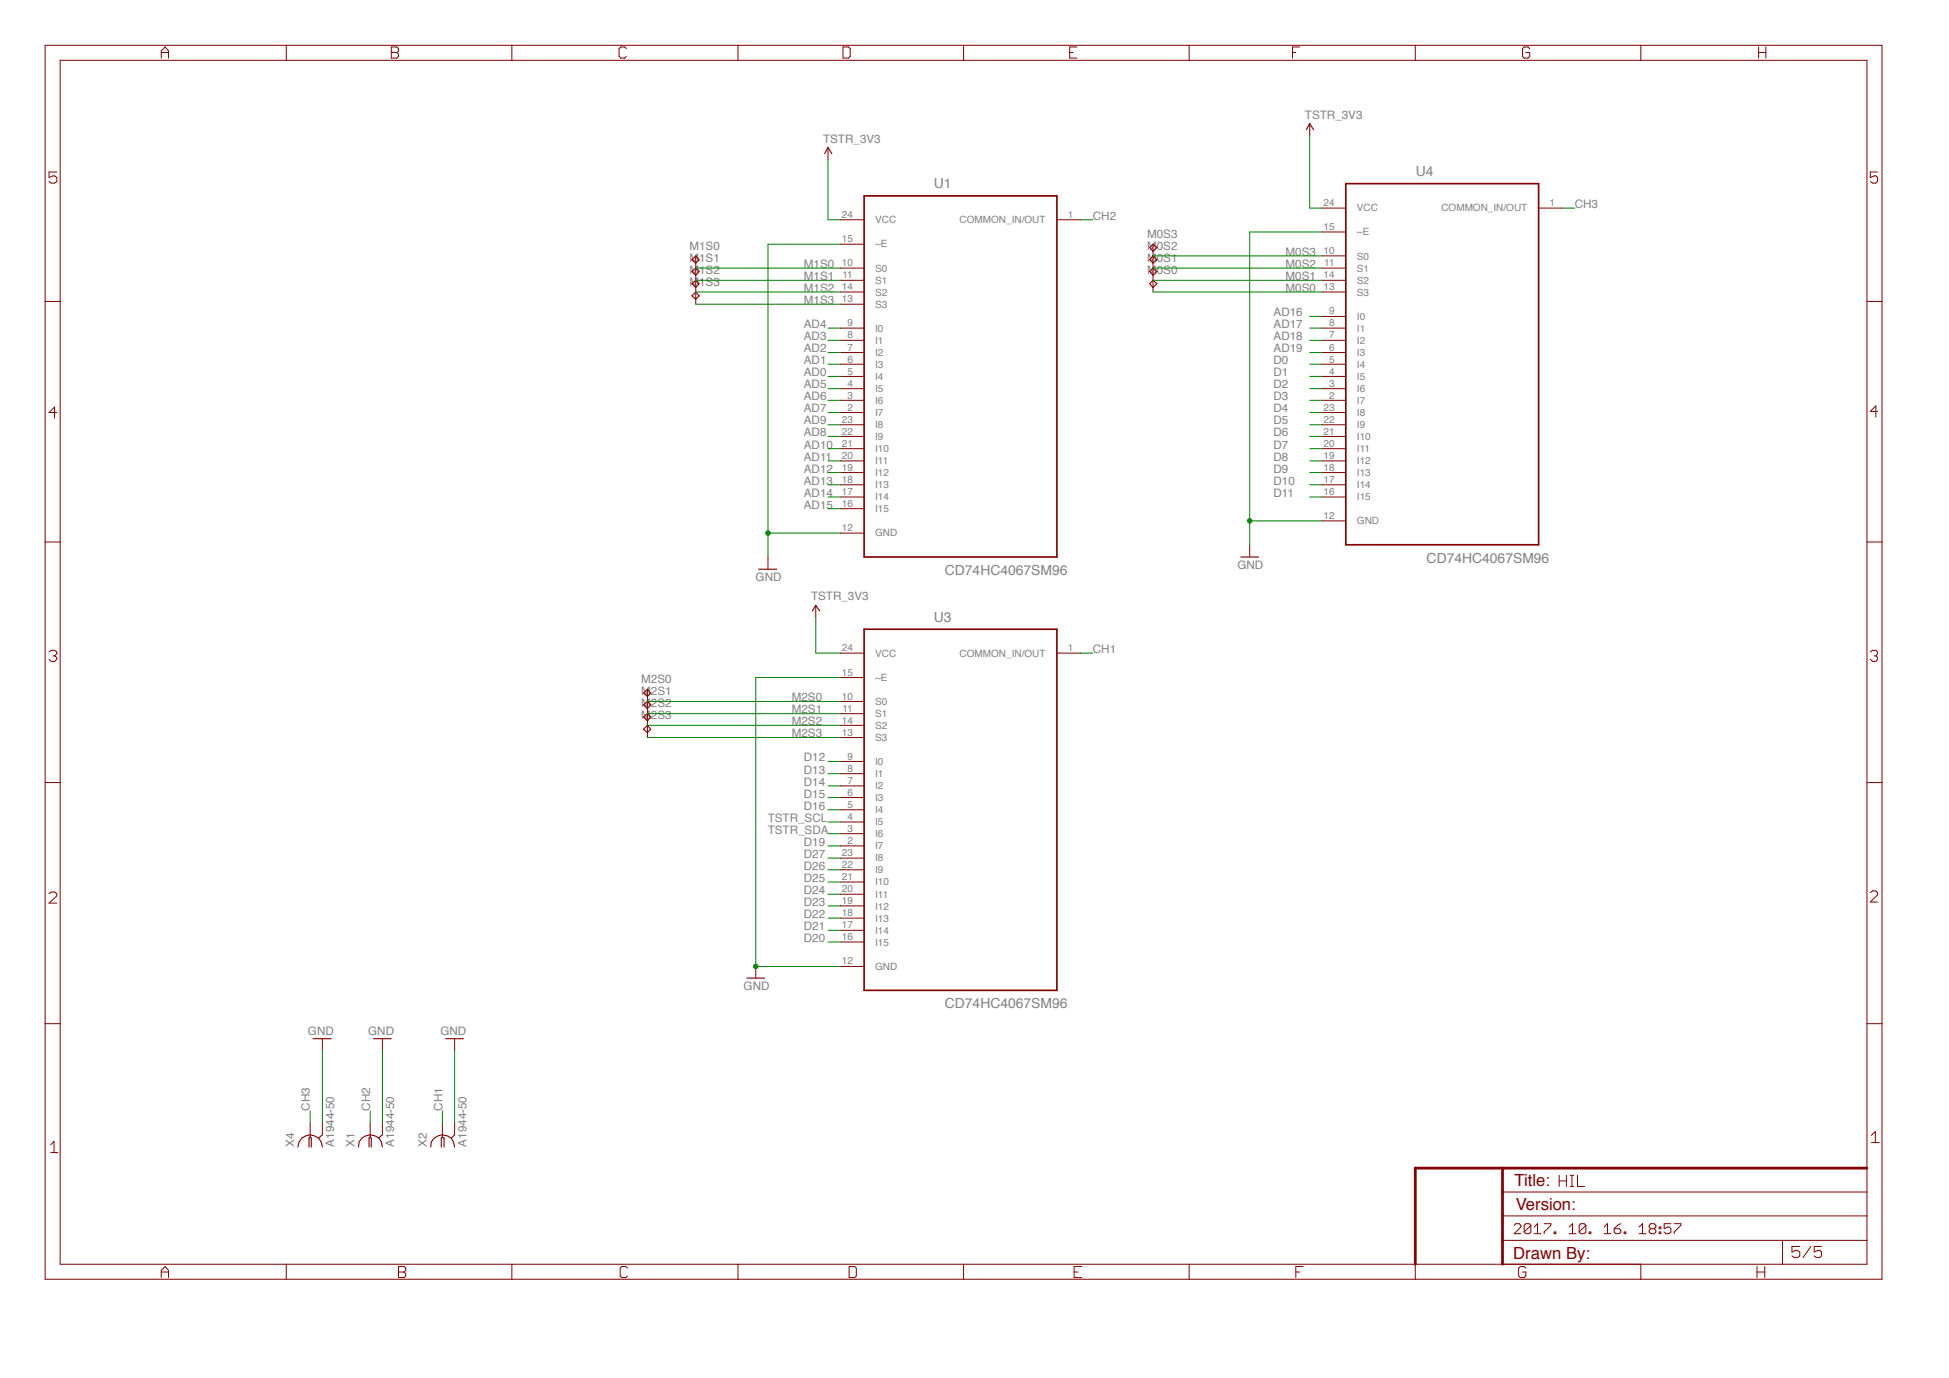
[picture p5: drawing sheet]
<svg xmlns="http://www.w3.org/2000/svg" width="297mm" height="210mm" viewBox="0 0 297 210" stroke-linecap="round" stroke-linejoin="round" font-family="sans-serif">
<g fill="none" stroke="#820000" stroke-width=".15">
<path d="M6.9 6.9h279.9v188.1h-279.9zM9.2 9.2h275.3v183.5h-275.3zM24.6 8.9v-1.1l.6-.6 .5 .6v1.1M24.6 8h1.1M43.6 6.9v2.3M59.6 7.2h.9l.2 .2v.4l-.2 .2 .2 .3v.3l-.2 .3h-.9zM59.6 8h.9M78 6.9v2.3M95.4 7.4l-.2-.2h-.6l-.3 .2v1.2l.3 .3h.6l.2-.3M112.5 6.9v2.3M128.5 7.2h.8l.3 .2v1.2l-.3 .3h-.8zM146.8 6.9v2.3"/>
<path d="M163 8h.5M164.1 7.2h-1.1v1.7h1.1M181.2 6.9v2.3M197 8h.5M198.1 7.2h-1.1v1.7M199.6 18.8v1.9M215.7 6.9v2.3M233.1 7.4l-.2-.2h-.6l-.3 .2v1.2l.3 .3h.6l.2-.3v-.6h-.6M250 6.9v2.3M268 7.2v1.7M268 8h1.1M269.1 7.2v1.7"/>
<path d="M8.7 26.2h-1.2v.9l.8-.3 .4 .3v.5l-.4 .3h-.5l-.3-.3M106 39v7.4M126.2 22.5v1.8M128 33.5h3.7M128 37.2h3.7M161.1 33.5h3.6M175.7 37.2v7.3M201.4 31.7h3.7M201.4 35.4h3.7M201.4 39h3.7M234.5 31.7h3.7M286.1 26.2h-1.1v.9l.6-.3h.3l.2 .3v.5l-.2 .3h-.6l-.3-.3"/>
<path d="M6.9 45.9h2.3M128 40.9h3.7M128 42.7h3.7M128 44.5h3.7M128 46.4h3.7M128 50h3.7M128 51.9h3.7M128 53.7h3.7M128 55.5h3.7M128 57.4h3.7M128 59.2h3.7M201.4 40.9h3.7"/>
<path d="M201.4 42.7h3.7M201.4 44.5h3.7M201.4 50h3.7M201.4 51.9h3.7M201.4 53.7h3.7M201.4 55.5h3.7M201.4 57.4h3.7M201.4 59.2h3.7M201.4 48.2h3.7M284.5 45.9h2.3M8.7 62.9h-1.2l.8-.9v1.7M128 62.9h3.7"/>
<path d="M128 61h3.7M128 64.7h3.7M128 66.5h3.7M128 68.4h3.7M128 70.2h3.7M128 72h3.7M128 73.9h3.7M128 75.7h3.7M128 77.5h3.7M201.4 62.9h3.7M201.4 61h3.7M201.4 64.7h3.7"/>
<path d="M201.4 66.5h3.7M201.4 68.4h3.7M201.4 70.2h3.7M201.4 72h3.7M201.4 73.9h3.7M201.4 75.7h3.7M201.4 79.4h3.7M286.1 62.7h-1.1l.9-.8v1.6M6.9 82.6h2.3M7.5 99.4l.3-.3h.5l.4 .3v.2l-.4 .4M8.1 100h.2M8.3 100l.4 .2v.3l-.4 .3h-.5l-.3-.3"/>
<path d="M117 84.9v1.8M124.3 92.2v1.8M128 81.2h3.7M128 99.5h3.7M161.1 99.5h3.6M190.4 83v1.9M284.5 82.6h2.3M285 99.4l.3-.3h.6l.2 .3v.2l-.2 .4M285.6 100h.3M285.9 100l.2 .2v.3l-.2 .3h-.6l-.3-.3M6.9 119.3h2.3M98.7 105v7.4"/>
<path d="M128 103.3h3.7M128 106.9h3.7M128 108.8h3.7M128 110.5h3.7M128 112.4h3.7M128 116h3.7M128 117.9h3.7M128 119.8h3.7M284.5 119.3h2.3M7.5 136.2l.3-.3h.5l.4 .3v.3l-1.2 1.1h1.2M128 121.5h3.7M128 123.4h3.7"/>
<path d="M128 125.3h3.7M128 127h3.7M128 128.9h3.7M128 130.8h3.7M128 132.6h3.7M128 134.4h3.7M128 136.3h3.7M128 138.1h3.7M128 139.9h3.7M285 136l.3-.2h.6l.2 .2v.4l-1.1 1.1h1.1M6.9 156h2.3M49.1 158.3v1.8"/>
<path d="M58.3 158.3v1.8M69.3 158.3v1.8M115.2 147.3v1.8M128 141.8h3.7M128 143.6h3.7M128 147.3h3.7M284.5 156h2.3M7.7 174.5l.5-.5v1.6M7.7 175.6h1.1M47.3 171.1v2.2M49.1 171.1v1.8M56.4 171.1v2.2"/>
<path d="M58.3 171.1v1.8M67.4 171.1v2.2M69.3 171.1v1.8M237.6 179.1v1.7M237.6 180h1.1M238.7 179.1v1.7M239.3 179.1h.5M239.5 179.1v1.7M240.4 179.1v1.7h1.1M285.2 173l.6-.6v1.7M285.2 174.1h1.2M24.6 194.7v-1.1l.6-.6 .5 .6v1.1"/>
<path d="M24.6 193.8h1.1M43.6 192.7v2.3M60.7 193.8h.9M60.7 193h.9l.2 .3v.3l-.2 .2 .2 .3v.3l-.2 .3h-.9zM78 192.7v2.3M95.6 193.3l-.2-.3h-.6l-.3 .3v1.1l.3 .3h.6l.2-.3M112.5 192.7v2.3M129.4 193h.8l.3 .3v1.1l-.3 .3h-.8zM146.8 192.7v2.3M163.7 193.8h.6M164.9 193h-1.2v1.7h1.2M181.2 192.7v2.3"/>
<path d="M197.5 193.8h.6M198.6 193h-1.1v1.7M215.7 192.7v2.3M229 189h55.5M229 185.3h55.5M229 181.7h55.5M230.7 186.7l.3-.2h.5l.3 .2v.3l-1.1 1h1.1M232.5 193.3l-.2-.3h-.6l-.3 .3v1.1l.3 .3h.6l.2-.3v-.6h-.5M233.3 186.7v1.1l-.3 .2h-.5l-.2-.2M233.3 186.7l-.3-.2h-.5l-.2 .2v1.1M233.3 186.7l-1 1.1M233.8 188h1"/>
<path d="M233.8 187l.5-.5v1.5M235.3 186.5h1v.2l-1 1.1v.2M236.8 187.8h.3v.2h-.3zM239.1 188h1M239.1 187l.5-.5v1.5M239.3 180.8h.5M241.7 186.7v1.1l-.3 .2h-.5l-.3-.2M241.7 186.7l-.3-.2h-.5l-.3 .2v1.1M241.7 186.7l-1.1 1.1M242.2 187.8h.2v.2h-.2zM244.5 188h1M244.5 187l.5-.5v1.5"/>
<path d="M246 187.2h.7l.3 .3v.3l-.3 .2h-.5l-.2-.2zM247 186.5l-.5 .2-.5 .5M247.5 187.8h.3v.2h-.3zM249.8 188h1M249.8 187l.5-.5v1.5M250 192.7v2.3M251.6 187.2l-.3 .3v.3l.3 .2h.5l.2-.2v-.3l-.2-.3M251.6 187.2l-.3-.2v-.3l.3-.2h.5l.2 .2v.3l-.2 .2M251.6 187.2h.5M252.8 187.8h.3v.2h-.3zM252.8 187h.3v.2h-.3zM254.6 186.5h-1v.7l.5-.2h.3l.2 .2v.6l-.2 .2h-.5l-.3-.2"/>
<path d="M255.1 186.5h1v.2l-1 1.1v.2M267.7 193.8h1.2M267.7 193v1.7M268.9 193v1.7M271.6 189v3.7M274.3 190h-1.2v.8l.6-.3h.2l.4 .3v.6l-.4 .2h-.5l-.3-.2M275.9 190l-1.1 1.6M277.6 190h-1.1v.8l.6-.3h.2l.3 .3v.6l-.3 .2h-.5l-.3-.2"/>
</g>
<path d="M229 178v14.7M284.5 178h-68.8v14.7" fill="none" stroke="#820000" stroke-width=".42"/>
<path d="M131.7 29.9h29.4v55h-29.4zM205.1 28h29.4v55h-29.4zM131.7 95.9h29.4v55h-29.4z" fill="none" stroke="#820000" stroke-width=".25"/>
<g fill="none" stroke="#820000" stroke-width=".17">
<path d="M199.1 19.8l.5-1 .6 1M105.4 39.6l.6-.6 .5 .6-.5 .5zM125.7 23.4l.5-.9 .6 .9M175.2 37.7l.5-.5 .6 .5-.6 .6zM175.7 39l.6 .6-.6 .5-.5-.5zM105.4 41.4l.6-.5 .5 .5-.5 .6zM105.4 43.2l.6-.5 .5 .5-.5 .6zM105.4 45.1l.6-.6 .5 .6-.5 .5zM175.2 41.4l.5-.5 .6 .5-.6 .6zM175.7 42.7l.6 .5-.6 .6-.5-.6zM115.6 86.7h2.8M123.8 93.1l.5-.9 .6 .9"/>
<path d="M189.1 84.9h2.7M98.1 105.6l.6-.6 .5 .6-.5 .5zM98.1 107.4l.6-.5 .5 .5-.5 .6zM98.1 109.3l.6-.5 .5 .5-.5 .6zM98.1 111.1l.6-.6 .5 .6-.5 .5zM47.7 158.3h2.8M56.9 158.3h2.7M67.9 158.3h2.7M113.8 149.1h2.7M45.4 174.8a1.86 1.86 0 0 1 1.9-1.9 1.86 1.86 0 0 1 1.8 1.9M47.1 174.8v-1.4l.2-.1 .1 .1v1.4M49.1 172.9l-.6 .5"/>
<path d="M54.6 174.8a1.82 1.82 0 0 1 1.9-1.9 1.82 1.82 0 0 1 1.8 1.9M56.2 174.8v-1.4l.2-.1 .2 .1v1.4M58.3 172.9l-.6 .5M65.6 174.8a1.82 1.82 0 0 1 1.9-1.9 1.82 1.82 0 0 1 1.8 1.9M67.2 174.8v-1.4l.2-.1 .3 .1v1.4M69.3 172.9l-.5 .5"/>
</g>
<path d="M126.2 24.3v9.2h1.8M199.6 20.7v11h1.8M124.3 94v5.5h3.7M128 103.3h-12.8v44h12.8M58.3 160.1v11M69.3 160.1v11" fill="none" stroke="#008100" stroke-width=".15"/>
<circle cx="115.1" cy="147.3" r=".34" fill="#008100"/>
<g fill="none" stroke="#008100" stroke-width=".15">
<path d="M128 37.2h-11v47.7M117 81.2h11"/>
<circle cx="115.2" cy="147.3" r=".34"/>
</g>
<circle cx="117" cy="81.2" r=".34" fill="#008100"/>
<g fill="none" stroke="#008100" stroke-width=".15">
<path d="M201.4 35.4h-11v47.6M190.4 79.4h11"/>
<circle cx="117" cy="81.2" r=".34"/>
</g>
<circle cx="190.4" cy="79.4" r=".34" fill="#008100"/>
<g fill="none" stroke="#008100" stroke-width=".15">
<path d="M164.7 33.5h1.9M175.7 39h25.7M238.2 31.7h1.8M106 40.9h22M106 42.7h22M106 44.5h22M106 46.4h22M126.2 53.7h1.8M126.2 51.9h1.8M126.2 50h1.8M126.2 55.5h1.8M126.2 57.4h1.8"/>
<path d="M126.2 59.2h1.8M175.7 40.9h25.7M175.7 42.7h25.7M175.7 44.5h25.7M199.6 53.7h1.8M199.6 51.9h1.8M199.6 50h1.8M199.6 55.5h1.8M199.6 57.4h1.8M199.6 59.2h1.8M199.6 48.2h1.8M126.2 62.9h1.8"/>
<path d="M126.2 64.7h1.8M126.2 68.4h1.8M126.2 70.2h1.8M126.2 72h1.8M126.2 73.9h1.8M126.2 75.7h1.8M126.2 77.5h1.8M126.2 61h1.8M126.2 66.5h1.8M199.6 62.9h1.8M199.6 64.7h1.8M199.6 68.4h1.8"/>
<path d="M199.6 70.2h1.8M199.6 72h1.8M199.6 73.9h1.8M199.6 75.7h1.8M199.6 61h1.8M199.6 66.5h1.8M164.7 99.5h1.9M98.7 106.9h29.3M98.7 108.8h29.3M98.7 110.5h29.3M98.7 112.4h29.3M126.2 116h1.8"/>
<path d="M126.2 117.9h1.8M126.2 119.8h1.8M126.2 121.5h1.8M126.2 123.4h1.8M126.2 125.3h1.8M126.2 127h1.8M126.2 128.9h1.8M126.2 139.9h1.8M126.2 138.1h1.8M126.2 136.3h1.8M126.2 134.4h1.8M126.2 132.6h1.8"/>
<path d="M126.2 130.8h1.8M126.2 143.6h1.8M126.2 141.8h1.8M47.3 169.3v1.8M49.1 160.1v11M56.4 169.3v1.8M67.4 169.3v1.8"/>
<circle cx="190.4" cy="79.4" r=".34"/>
</g>
<g font-size="2.5" fill="#820000">
<text x="230.8" y="180.8">Title:</text>
<text x="231" y="184.5">Version:</text>
<text x="230.6" y="191.8">Drawn By:</text>
</g>
<g font-size="2.1" fill="#808080">
<text x="142.3" y="28.7">U1</text>
<text x="215.7" y="26.9">U4</text>
<text x="144" y="87.6">CD74HC4067SM96</text>
<text x="217.4" y="85.8">CD74HC4067SM96</text>
<text x="142.3" y="94.7">U3</text>
<text x="144" y="153.6">CD74HC4067SM96</text>
</g>
<g font-size="1.8" fill="#808080">
<text x="125.4" y="21.8">TSTR_3V3</text>
<text x="198.8" y="18.1">TSTR_3V3</text>
<text x="166.5" y="33.5">CH2</text>
<text x="240" y="31.7">CH3</text>
<text x="105.1" y="38.1">M1S0</text>
<text x="105.1" y="39.9">M1S1</text>
<text x="105.1" y="41.7">M1S2</text>
<text x="122.5" y="40.8">M1S0</text>
<text x="174.8" y="36.2">M0S3</text>
<text x="174.8" y="38.1">M0S2</text>
<text x="174.8" y="39.9">M0S1</text>
<text x="174.8" y="41.7">M0S0</text>
<text x="195.9" y="40.8">M0S2</text>
<text x="195.9" y="39">M0S3</text>
<text x="105.1" y="43.6">M1S3</text>
<text x="122.5" y="42.7">M1S1</text>
<text x="122.5" y="44.5">M1S2</text>
<text x="122.5" y="46.3">M1S3</text>
<text x="195.9" y="42.7">M0S1</text>
<text x="195.9" y="44.5">M0S0</text>
<text x="122.5" y="53.7">AD2</text>
<text x="122.5" y="51.8">AD3</text>
<text x="122.5" y="50">AD4</text>
<text x="194.1" y="48.2">AD16</text>
<text x="194.1" y="50">AD17</text>
<text x="194.1" y="51.8">AD18</text>
<text x="194.1" y="53.7">AD19</text>
<text x="122.5" y="55.5">AD1</text>
<text x="122.5" y="57.3">AD0</text>
<text x="122.5" y="59.2">AD5</text>
<text x="194.1" y="55.5">D0</text>
<text x="194.1" y="57.3">D1</text>
<text x="194.1" y="59.2">D2</text>
<text x="122.5" y="62.8">AD7</text>
<text x="122.5" y="64.7">AD9</text>
<text x="122.5" y="61">AD6</text>
<text x="194.1" y="61">D3</text>
<text x="194.1" y="62.8">D4</text>
<text x="194.1" y="64.7">D5</text>
<text x="122.5" y="68.3">AD10</text>
<text x="122.5" y="70.2">AD11</text>
<text x="122.5" y="66.5">AD8</text>
<text x="194.1" y="66.5">D6</text>
<text x="194.1" y="68.3">D7</text>
<text x="194.1" y="70.2">D8</text>
<text x="122.5" y="72">AD12</text>
<text x="122.5" y="73.9">AD13</text>
<text x="122.5" y="75.7">AD14</text>
<text x="122.5" y="77.5">AD15</text>
<text x="194.1" y="72">D9</text>
<text x="194.1" y="73.9">D10</text>
<text x="194.1" y="75.7">D11</text>
<text x="115.1" y="88.5">GND</text>
<text x="188.6" y="86.7">GND</text>
<text x="123.6" y="91.5">TSTR_3V3</text>
<text x="166.5" y="99.5">CH1</text>
<text x="97.7" y="104.1">M2S0</text>
<text x="97.7" y="106">M2S1</text>
<text x="97.7" y="107.8">M2S2</text>
<text x="120.7" y="106.9">M2S0</text>
<text x="97.7" y="109.6">M2S3</text>
<text x="120.7" y="108.7">M2S1</text>
<text x="120.7" y="110.5">M2S2</text>
<text x="120.7" y="112.4">M2S3</text>
<text x="122.5" y="116">D12</text>
<text x="122.5" y="117.9">D13</text>
<text x="122.5" y="119.7">D14</text>
<text x="117" y="125.2">TSTR_SCL</text>
<text x="122.5" y="121.5">D15</text>
<text x="122.5" y="123.4">D16</text>
<text x="117" y="127.1">TSTR_SDA</text>
<text x="122.5" y="128.9">D19</text>
<text x="122.5" y="130.7">D27</text>
<text x="122.5" y="136.2">D24</text>
<text x="122.5" y="134.4">D25</text>
<text x="122.5" y="132.6">D26</text>
<text x="122.5" y="143.6">D20</text>
<text x="122.5" y="141.7">D21</text>
<text x="122.5" y="139.9">D22</text>
<text x="122.5" y="138.1">D23</text>
<text x="113.3" y="150.9">GND</text>
<text x="46.9" y="157.7">GND</text>
<text x="56.1" y="157.7">GND</text>
<text x="67.1" y="157.7">GND</text>
<text x="47.2" y="169.2" transform="rotate(-90 47.2 169.2)">CH3</text>
<text x="56.4" y="169.2" transform="rotate(-90 56.4 169.2)">CH2</text>
<text x="67.4" y="169.2" transform="rotate(-90 67.4 169.2)">CH1</text>
<text x="44.9" y="174.7" transform="rotate(-90 44.9 174.7)">X4</text>
<text x="50.9" y="174.7" transform="rotate(-90 50.9 174.7)">A1944-50</text>
<text x="54" y="174.7" transform="rotate(-90 54 174.7)">X1</text>
<text x="60.1" y="174.7" transform="rotate(-90 60.1 174.7)">A1944-50</text>
<text x="65" y="174.7" transform="rotate(-90 65 174.7)">X2</text>
<text x="71.1" y="174.7" transform="rotate(-90 71.1 174.7)">A1944-50</text>
</g>
<g font-size="1.5" fill="#808080">
<text x="128.3" y="33.2">24</text>
<text x="133.4" y="34">VCC</text>
<text x="146.2" y="34">COMMON_IN/OUT</text>
<text x="162.7" y="33.2">1</text>
<text x="201.7" y="31.4">24</text>
<text x="201.7" y="35.1">15</text>
<text x="206.8" y="32.2">VCC</text>
<text x="206.8" y="35.9">~E</text>
<text x="219.6" y="32.2">COMMON_IN/OUT</text>
<text x="236.1" y="31.4">1</text>
<text x="128.3" y="36.9">15</text>
<text x="128.3" y="40.6">10</text>
<text x="133.4" y="37.7">~E</text>
<text x="133.4" y="41.4">S0</text>
<text x="201.7" y="38.7">10</text>
<text x="201.8" y="40.6">11</text>
<text x="206.8" y="39.5">S0</text>
<text x="206.8" y="41.4">S1</text>
<text x="128.3" y="44.2">14</text>
<text x="128.3" y="46.1">13</text>
<text x="128.4" y="42.4">11</text>
<text x="133.4" y="43.2">S1</text>
<text x="133.4" y="45.1">S2</text>
<text x="133.4" y="46.9">S3</text>
<text x="201.7" y="42.4">14</text>
<text x="201.7" y="44.2">13</text>
<text x="202.6" y="47.9">9</text>
<text x="206.8" y="43.2">S2</text>
<text x="206.8" y="45.1">S3</text>
<text x="129.1" y="49.7">9</text>
<text x="129.1" y="51.6">8</text>
<text x="129.1" y="53.4">7</text>
<text x="133.4" y="50.6">I0</text>
<text x="133.4" y="52.4">I1</text>
<text x="202.6" y="49.7">8</text>
<text x="202.6" y="51.6">7</text>
<text x="202.6" y="53.4">6</text>
<text x="206.8" y="48.7">I0</text>
<text x="206.8" y="50.6">I1</text>
<text x="206.8" y="52.4">I2</text>
<text x="129.1" y="55.3">6</text>
<text x="129.1" y="57.1">5</text>
<text x="129.1" y="58.9">4</text>
<text x="133.4" y="54.2">I2</text>
<text x="133.4" y="56.1">I3</text>
<text x="133.4" y="57.9">I4</text>
<text x="133.4" y="59.7">I5</text>
<text x="202.6" y="55.3">5</text>
<text x="202.6" y="57.1">4</text>
<text x="202.6" y="58.9">3</text>
<text x="206.8" y="54.2">I3</text>
<text x="206.8" y="56.1">I4</text>
<text x="206.8" y="57.9">I5</text>
<text x="206.8" y="59.7">I6</text>
<text x="128.3" y="64.4">23</text>
<text x="129.1" y="60.8">3</text>
<text x="129.1" y="62.6">2</text>
<text x="133.4" y="61.6">I6</text>
<text x="133.4" y="63.4">I7</text>
<text x="133.4" y="65.2">I8</text>
<text x="201.7" y="62.6">23</text>
<text x="201.7" y="64.4">22</text>
<text x="202.6" y="60.8">2</text>
<text x="206.8" y="61.6">I7</text>
<text x="206.8" y="63.4">I8</text>
<text x="206.8" y="65.2">I9</text>
<text x="128.3" y="66.3">22</text>
<text x="128.3" y="68.1">21</text>
<text x="128.3" y="69.9">20</text>
<text x="128.3" y="71.8">19</text>
<text x="133.4" y="67.1">I9</text>
<text x="133.4" y="68.9">I10</text>
<text x="133.4" y="70.7">I11</text>
<text x="201.7" y="66.3">21</text>
<text x="201.7" y="68.1">20</text>
<text x="201.7" y="69.9">19</text>
<text x="201.7" y="71.8">18</text>
<text x="206.8" y="67.1">I10</text>
<text x="206.8" y="68.9">I11</text>
<text x="206.8" y="70.7">I12</text>
<text x="128.3" y="73.6">18</text>
<text x="128.3" y="75.4">17</text>
<text x="128.3" y="77.3">16</text>
<text x="133.4" y="72.6">I12</text>
<text x="133.4" y="74.4">I13</text>
<text x="133.4" y="76.2">I14</text>
<text x="201.7" y="73.6">17</text>
<text x="201.7" y="75.4">16</text>
<text x="206.8" y="72.6">I13</text>
<text x="206.8" y="74.4">I14</text>
<text x="206.8" y="76.2">I15</text>
<text x="128.3" y="80.9">12</text>
<text x="133.4" y="78.1">I15</text>
<text x="133.4" y="81.7">GND</text>
<text x="201.7" y="79.1">12</text>
<text x="206.8" y="79.9">GND</text>
<text x="128.3" y="99.3">24</text>
<text x="133.4" y="100.1">VCC</text>
<text x="146.2" y="100.1">COMMON_IN/OUT</text>
<text x="162.7" y="99.3">1</text>
<text x="128.3" y="102.9">15</text>
<text x="128.3" y="106.6">10</text>
<text x="133.4" y="103.8">~E</text>
<text x="133.4" y="107.4">S0</text>
<text x="128.3" y="110.3">14</text>
<text x="128.3" y="112.1">13</text>
<text x="128.4" y="108.5">11</text>
<text x="133.4" y="109.3">S1</text>
<text x="133.4" y="111.1">S2</text>
<text x="133.4" y="112.9">S3</text>
<text x="129.1" y="115.8">9</text>
<text x="129.1" y="117.6">8</text>
<text x="129.1" y="119.5">7</text>
<text x="133.4" y="116.6">I0</text>
<text x="133.4" y="118.4">I1</text>
<text x="129.1" y="121.3">6</text>
<text x="129.1" y="123.1">5</text>
<text x="129.1" y="125">4</text>
<text x="133.4" y="120.3">I2</text>
<text x="133.4" y="122.1">I3</text>
<text x="133.4" y="123.9">I4</text>
<text x="133.4" y="125.8">I5</text>
<text x="128.3" y="130.5">23</text>
<text x="129.1" y="126.8">3</text>
<text x="129.1" y="128.6">2</text>
<text x="133.4" y="127.6">I6</text>
<text x="133.4" y="129.4">I7</text>
<text x="133.4" y="131.3">I8</text>
<text x="128.3" y="132.3">22</text>
<text x="128.3" y="134.1">21</text>
<text x="128.3" y="136">20</text>
<text x="128.3" y="137.8">19</text>
<text x="133.4" y="133.1">I9</text>
<text x="133.4" y="134.9">I10</text>
<text x="133.4" y="136.8">I11</text>
<text x="128.3" y="139.6">18</text>
<text x="128.3" y="141.5">17</text>
<text x="128.3" y="143.3">16</text>
<text x="133.4" y="138.6">I12</text>
<text x="133.4" y="140.4">I13</text>
<text x="133.4" y="142.3">I14</text>
<text x="128.3" y="147">12</text>
<text x="133.4" y="144.1">I15</text>
<text x="133.4" y="147.8">GND</text>
</g>
</svg>
